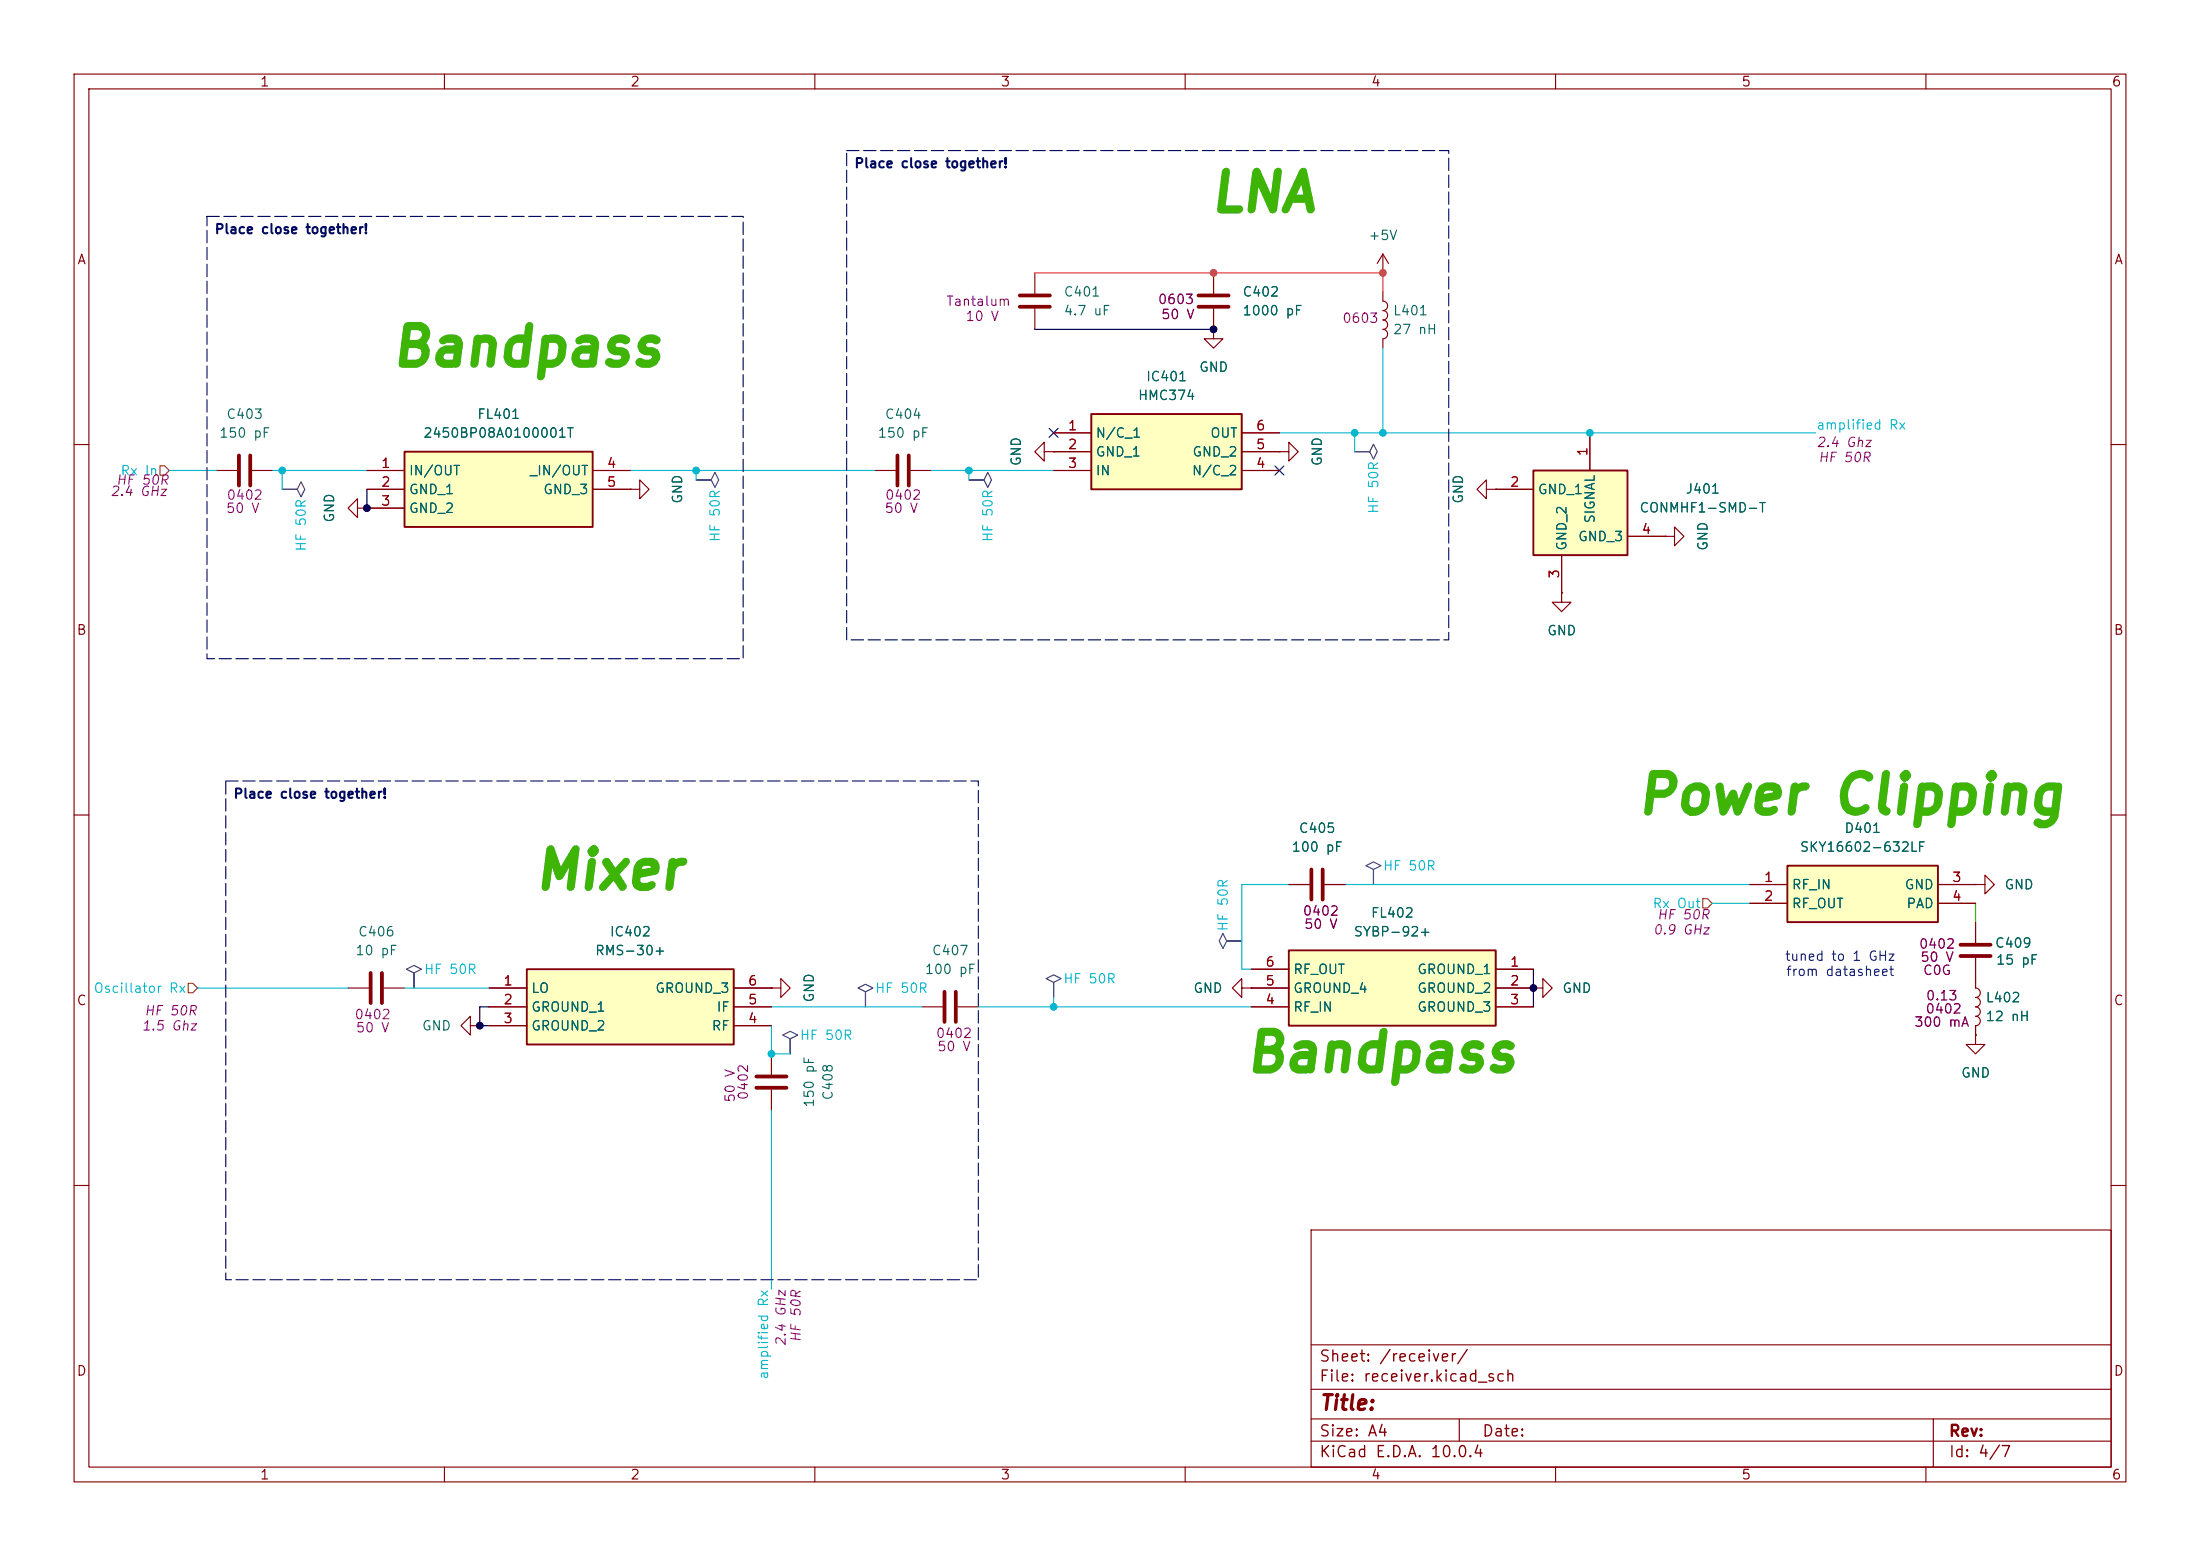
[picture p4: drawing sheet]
<svg xmlns="http://www.w3.org/2000/svg" width="297mm" height="210mm" viewBox="0 0 297 210" stroke-linecap="round" stroke-linejoin="round" font-family="sans-serif">
<g fill="none" stroke="#840000" stroke-width=".15">
<path d="M10 10h277v190h-277zM12 12h273v186h-273zM60 10v2M110 10v2M160 10v2M210 10v2M260 10v2M10 60h2M285 60h2M10 110h2M285 110h2M10 160h2"/>
<path d="M177 166h108v32h-108zM285 160h2M60 198v2M110 198v2M160 198v2M177 194.5h108M177 191.5h108M177 187.5h108M177 181.5h108M197 191.5v3M210 198v2M260 198v2"/>
<path d="M261 191.5v6.5"/>
</g>
<path d="M71.1 130.8h28v10.2h-28z" fill="#ffffc2"/>
<path d="M71.1 130.8h28v10.2h-28z" fill="none" stroke="#840000" stroke-width=".25"/>
<g fill="none" stroke="#840000" stroke-width=".15">
<path d="M47 133.4h2.8M51.8 133.4h2.8M66 133.4h5.1M66 135.9h5.1M66 138.4h5.1M99.1 133.4h5M99.1 135.9h5M99.1 138.4h5M104.1 133.4h1.3v-1.3l1.3 1.3-1.3 1.2v-1.2M104.1 133.4h.1M124.5 135.9h2.8M129.3 135.9h2.8"/>
<path d="M104.1 142.2v2.8M104.1 147.1v2.8"/>
</g>
<path d="M50 131.3v4.1M51.6 131.3v4.1M127.5 133.9v4M129 133.9v4M102.1 145.3h4.1M102.1 146.8h4.1" fill="none" stroke="#840000" stroke-width=".51"/>
<path d="M241.3 116.8h20.3v7.7h-20.3z" fill="#ffffc2"/>
<path d="M241.3 116.8h20.3v7.7h-20.3z" fill="none" stroke="#840000" stroke-width=".25"/>
<path d="M85.1 66h1.3v1.3l1.2-1.3-1.2-1.2v1.2M85.1 66h.1M236.2 119.4h5.1M261.6 119.4h5.1M63.5 138.4v1.3l-1.3-1.3 1.3-1.2v1.2h1.3M64.8 138.4h.1M236.2 121.9h5.1M261.6 121.9h5.1M266.7 132.1v1.3a.64 .64 0 0 1 .6 .6 .64 .64 0 0 1-.6 .6 .64 .64 0 0 1 .6 .7 .64 .64 0 0 1-.6 .6M266.7 135.9a.64 .64 0 0 1 .6 .6 .64 .64 0 0 1-.6 .7 .64 .64 0 0 1 .6 .6 .64 .64 0 0 1-.6 .6v1.3" fill="none" stroke="#840000" stroke-width=".15"/>
<path d="M54.6 61h25.4v10.1h-25.4z" fill="#ffffc2"/>
<path d="M54.6 61h25.4v10.1h-25.4z" fill="none" stroke="#840000" stroke-width=".25"/>
<g fill="none" stroke="#840000" stroke-width=".15">
<path d="M29.2 63.5h2.8M34 63.5h2.8M48.3 68.6v-1.3l-1.3 1.3 1.3 1.3v-1.3h1.2M49.5 68.6h.1M49.5 63.5h5.1M49.5 66h5.1M49.5 68.6h5.1M80 63.5h5.1M80 66h5.1M141 61v1.2l-1.3-1.2 1.3-1.3v1.3h1.2M142.2 61h.1M224.8 72.4h1.3v1.3l1.2-1.3-1.2-1.3v1.3"/>
<path d="M224.8 72.4h.1M210.8 80v1.3h-1.3l1.3 1.3 1.3-1.3h-1.3M210.8 80h.1M266.7 119.4h1.3v-1.3l1.2 1.3-1.2 1.3v-1.3M266.7 119.4h.1M266.7 139.7v1.3h1.3l-1.3 1.2-1.3-1.2h1.3M266.7 139.7h.1M266.7 124.5v2.8M266.7 129.3v2.8"/>
</g>
<path d="M32.3 61.5v4M33.8 61.5v4M264.7 127.5h4M264.7 129h4" fill="none" stroke="#840000" stroke-width=".51"/>
<path d="M207 63.5h12.7v11.4h-12.7z" fill="#ffffc2"/>
<path d="M207 63.5h12.7v11.4h-12.7z" fill="none" stroke="#840000" stroke-width=".25"/>
<path d="M214.6 58.4v5.1M201.9 66h5.1M210.8 74.9v5.1M219.7 72.4h5.1M174 119.4h2.8M178.8 119.4h2.8M207 133.4h1.3v-1.3l1.2 1.3-1.2 1.2v-1.2M207 133.4h.1" fill="none" stroke="#840000" stroke-width=".15"/>
<path d="M177 117.3v4.1M178.6 117.3v4.1" fill="none" stroke="#840000" stroke-width=".51"/>
<path d="M174 128.3h27.9v10.1h-27.9z" fill="#ffffc2"/>
<path d="M174 128.3h27.9v10.1h-27.9z" fill="none" stroke="#840000" stroke-width=".25"/>
<g fill="none" stroke="#840000" stroke-width=".15">
<path d="M163.8 36.8v2.8M186.7 39.4v1.2a.64 .64 0 0 1 .6 .7 .64 .64 0 0 1-.6 .6 .64 .64 0 0 1 .6 .7 .64 .64 0 0 1-.6 .6M186.7 36.8h.1M186.7 34.3v2.5M186.7 34.3l-.8 1.3M186.7 34.3l.8 1.3M163.8 44.5v1.2h-1.2l1.2 1.3 1.3-1.3h-1.3M163.8 44.5h.1M163.8 41.7v2.8M186.7 43.2a.64 .64 0 0 1 .6 .6 .64 .64 0 0 1-.6 .7 .64 .64 0 0 1 .6 .6 .64 .64 0 0 1-.6 .6v1.3M118.1 63.5h2.8M122.9 63.5h2.8"/>
<path d="M172.7 61h1.3v1.2l1.3-1.2-1.3-1.3v1.3M172.7 61h.1M200.7 66v1.3l-1.3-1.3 1.3-1.2v1.2h1.2M201.9 66h.1M168.9 130.8h5.1M168.9 133.4h5.1M168.9 135.9h5.1M201.9 130.8h5.1M201.9 133.4h5.1M201.9 135.9h5.1"/>
</g>
<path d="M161.8 39.9h4.1M161.8 41.4h4.1M121.2 61.5v4M122.7 61.5v4" fill="none" stroke="#840000" stroke-width=".51"/>
<path d="M147.3 55.9h20.3v10.1h-20.3z" fill="#ffffc2"/>
<path d="M147.3 55.9h20.3v10.1h-20.3z" fill="none" stroke="#840000" stroke-width=".25"/>
<g fill="none" stroke="#840000" stroke-width=".15">
<path d="M139.7 36.8v2.8M163.8 36.8v2.8M139.7 41.7v2.8M142.2 58.4h5.1M163.8 44.5h.1M163.8 41.7v2.8M167.6 58.4h5.1M214.6 58.4v5.1M49.5 68.6h.1M49.5 63.5h5.1M49.5 66h5.1M49.5 68.6h5.1"/>
<path d="M80 63.5h5.1M80 66h5.1M85.1 66h.1M142.2 61h.1M142.2 61h5.1M142.2 63.5h5.1M167.6 61h5.1M167.6 63.5h5.1M172.7 61h.1M201.9 66h.1M201.9 66h5.1M210.8 74.9v5.1"/>
<path d="M219.7 72.4h5.1M224.8 72.4h.1M210.8 80h.1M174 119.4h2.8M178.8 119.4h2.8M236.2 119.4h5.1M261.6 119.4h5.1M266.7 119.4h.1M66 133.4h5.1M66 135.9h5.1M66 138.4h5.1M99.1 133.4h5"/>
<path d="M99.1 135.9h5M99.1 138.4h5M104.1 133.4h.1M167.6 133.4v-1.3l-1.2 1.3 1.2 1.2v-1.2h1.3M168.9 133.4h.1M168.9 133.4h5.1M168.9 135.9h5.1M168.9 130.8h5.1M201.9 133.4h5.1M201.9 135.9h5.1M201.9 130.8h5.1M207 133.4h.1"/>
<path d="M236.2 121.9h5.1M261.6 121.9h5.1M266.7 139.7h.1M266.7 124.5v2.8M266.7 129.3v4.1M266.7 138.4v1.3"/>
</g>
<path d="M137.7 39.9h4M137.7 41.4h4" fill="none" stroke="#840000" stroke-width=".51"/>
<path d="M38.1 66h2l.5-1 .5 1-.5 1.1-.5-1.1zM94 64.8h2l.5-1 .5 1-.5 1-.5-1zM130.8 64.8h2l.5-1 .6 1-.6 1-.5-1zM182.9 61h2l.5-1.1 .5 1.1-.5 1-.5-1zM184.4 116.8l1-.5 1 .5-1 .5v2.1v-2.1zM54.9 130.8l1-.5 1 .5-1 .5v2.1v-2.1zM105.7 139.7l1-.5 1 .5-1 .5v2v-2zM115.8 133.4l1-.6 1.1 .6-1.1 .5v2v-2zM141.2 132.1l1-.5 1.1 .5-1.1 .5v2v-2zM165.1 126l.5 1h2h-2l-.5 1-.5-1z" fill="none" stroke="#484848" stroke-width=".15"/>
<path d="M21.6 62.9h.6l.7 .6-.7 .6h-.6zM25.4 132.7h.6l.7 .7-.7 .6h-.6zM229.9 121.3h.6l.6 .6-.6 .7h-.6z" fill="none" stroke="#725600" stroke-width=".15"/>
<g fill="none" stroke="#06b5ce" stroke-width=".15">
<path d="M172.7 58.4h72.4M182.9 58.4v2.6M186.7 47v11.4M22.9 63.5h6.3M36.8 63.5h12.7M38.1 63.5v2.5M85.1 63.5h33M94 63.5v1.3M125.7 63.5h16.5M130.8 63.5v1.3M174 119.4h-6.4v11.4h1.3M181.6 119.4h54.6"/>
<path d="M26.7 133.4h20.3M54.6 133.4h11.4M104.1 135.9h20.4M104.1 138.4v3.8h2.6M132.1 135.9h36.8M142.2 134.6v1.3M231.1 121.9h5.1M104.1 149.9v24.1"/>
</g>
<path d="M139.7 44.5h24.1M49.5 66v2.6M66 135.9h-1.2v2.5h1.2M207 130.8v5.1" fill="none" stroke="#000" stroke-width=".15"/>
<path d="M266.7 121.9v2.6" fill="none" stroke="#009600" stroke-width=".15"/>
<path d="M139.7 36.8h47v2.6" fill="none" stroke="#ff302e" stroke-width=".15"/>
<path d="M141.6 57.8l1.2 1.2M142.8 57.8l-1.2 1.2M172.1 62.9l1.2 1.2M173.3 62.9l-1.2 1.2" fill="none" stroke="#000084" stroke-width=".15"/>
<path d="M27.9 29.2h72.4v59.7h-72.4zM114.3 20.3h81.3v66.1h-81.3zM30.5 105.4h101.6v67.3h-101.6z" fill="none" stroke="#000a63" stroke-width=".15" stroke-dasharray="1.7 .6"/>
<g fill="#000" stroke="#000" stroke-width=".14">
<circle cx="163.8" cy="44.5" r=".46"/>
<circle cx="49.5" cy="68.6" r=".46"/>
<circle cx="64.8" cy="138.4" r=".46"/>
<circle cx="207" cy="133.4" r=".46"/>
</g>
<g fill="#06b5ce" stroke="#06b5ce" stroke-width=".14">
<circle cx="104.1" cy="142.2" r=".46"/>
<circle cx="94" cy="63.5" r=".46"/>
<circle cx="38.1" cy="63.5" r=".46"/>
<circle cx="186.7" cy="58.4" r=".46"/>
<circle cx="182.9" cy="58.4" r=".46"/>
<circle cx="130.8" cy="63.5" r=".46"/>
<circle cx="142.2" cy="135.9" r=".46"/>
<circle cx="214.6" cy="58.4" r=".46"/>
</g>
<g fill="#ff302e" stroke="#ff302e" stroke-width=".14">
<circle cx="163.8" cy="36.8" r=".46"/>
<circle cx="186.7" cy="36.8" r=".46"/>
</g>
<g font-size="5.1" fill="#3eb404">
<text x="162.9" y="29.8">LNA</text>
<text x="52.5" y="50.6">Bandpass</text>
<text x="220.6" y="111.1">Power Clipping</text>
<text x="71.8" y="121.2">Mixer</text>
<text x="167.8" y="145.9">Bandpass</text>
</g>
<text font-size="2" fill="#840000" x="178" y="190.8">Title:</text>
<g font-size="1.5" fill="#840000">
<text x="178" y="184.2">Sheet: /receiver/</text>
<text x="178" y="186.9">File: receiver.kicad_sch</text>
<text x="178" y="197.1">KiCad E.D.A. 10.0.4</text>
<text x="178" y="194.3">Size: A4</text>
<text x="200" y="194.3">Date:</text>
<text x="263" y="194.3">Rev:</text>
<text x="263" y="197.1">Id: 4/7</text>
</g>
<g font-size="1.3" fill="#840000">
<text x="35" y="12">1</text>
<text x="85" y="12">2</text>
<text x="135" y="12">3</text>
<text x="185" y="12">4</text>
<text x="235" y="12">5</text>
<text x="285" y="12">6</text>
<text x="10.3" y="36">A</text>
<text x="285.3" y="36">A</text>
<text x="10.3" y="86">B</text>
<text x="285.3" y="86">B</text>
<text x="10.3" y="136">C</text>
<text x="285.3" y="136">C</text>
<text x="10.3" y="186">D</text>
<text x="285.3" y="186">D</text>
<text x="35" y="200">1</text>
<text x="85" y="200">2</text>
<text x="135" y="200">3</text>
<text x="185" y="200">4</text>
<text x="235" y="200">5</text>
<text x="285" y="200">6</text>
</g>
<g font-size="1.3" fill="#000a63">
<text x="115.3" y="23">Place close together!</text>
<text x="28.9" y="31.9">Place close together!</text>
<text x="31.4" y="108.1">Place close together!</text>
</g>
<g font-size="1.3" fill="#006464">
<text x="184.7" y="32.7">+5V</text>
<text x="143.5" y="40.3">C401</text>
<text x="167.6" y="40.3">C402</text>
<text x="143.5" y="42.9">4.7 uF</text>
<text x="167.6" y="42.9">1000 pF</text>
<text x="188" y="45.4">27 nH</text>
<text x="188" y="42.9">L401</text>
<text x="154.6" y="51.8">IC401</text>
<text x="161.8" y="50.5">GND</text>
<text x="29.5" y="59.4">150 pF</text>
<text x="30.5" y="56.9">C403</text>
<text x="57" y="59.4">2450BP08A0100001T</text>
<text x="64.3" y="56.9">FL401</text>
<text x="118.4" y="59.4">150 pF</text>
<text x="119.4" y="56.9">C404</text>
<text x="147.8" y="59.4">N/C_1</text>
<text x="153.5" y="54.3">HMC374</text>
<text x="163.3" y="59.4">OUT</text>
<text x="55.1" y="64.5">IN/OUT</text>
<text x="71.4" y="64.5">_IN/OUT</text>
<text x="138.1" y="63" transform="rotate(-90 138.1 63)">GND</text>
<text x="147.8" y="61.9">GND_1</text>
<text x="147.8" y="64.5">IN</text>
<text x="160.8" y="64.5">N/C_2</text>
<text x="160.9" y="61.9">GND_2</text>
<text x="178.8" y="63" transform="rotate(-90 178.8 63)">GND</text>
<text x="45.4" y="70.6" transform="rotate(-90 45.4 70.6)">GND</text>
<text x="55.1" y="67">GND_1</text>
<text x="55.1" y="69.6">GND_2</text>
<text x="73.3" y="67">GND_3</text>
<text x="92.4" y="68.1" transform="rotate(-90 92.4 68.1)">GND</text>
<text x="197.8" y="68.1" transform="rotate(-90 197.8 68.1)">GND</text>
<text x="207.5" y="67">GND_1</text>
<text x="215.6" y="70.7" transform="rotate(-90 215.6 70.7)">SIGNAL</text>
<text x="221.2" y="69.5">CONMHF1-SMD-T</text>
<text x="227.5" y="66.9">J401</text>
<text x="211.8" y="74.4" transform="rotate(-90 211.8 74.4)">GND_2</text>
<text x="213" y="73.4">GND_3</text>
<text x="230.8" y="74.4" transform="rotate(-90 230.8 74.4)">GND</text>
<text x="208.8" y="86.1">GND</text>
<text x="175.2" y="112.7">C405</text>
<text x="248.9" y="112.7">D401</text>
<text x="174.3" y="115.3">100 pF</text>
<text x="242.9" y="115.3">SKY16602-632LF</text>
<text x="185" y="124.2">FL402</text>
<text x="241.8" y="120.4">RF_IN</text>
<text x="241.8" y="122.9">RF_OUT</text>
<text x="257" y="120.4">GND</text>
<text x="257.3" y="122.9">PAD</text>
<text x="270.5" y="120.4">GND</text>
<text x="47.9" y="129.2">10 pF</text>
<text x="48.2" y="126.7">C406</text>
<text x="80.2" y="129.2">RMS-30+</text>
<text x="82.2" y="126.7">IC402</text>
<text x="124.8" y="131.8">100 pF</text>
<text x="125.7" y="129.2">C407</text>
<text x="174.5" y="131.8">RF_OUT</text>
<text x="182.7" y="126.7">SYBP-92+</text>
<text x="191.2" y="131.8">GROUND_1</text>
<text x="269.2" y="128.2">C409</text>
<text x="269.4" y="130.5">15 pF</text>
<text x="71.6" y="134.3">LO</text>
<text x="71.6" y="136.9">GROUND_1</text>
<text x="88.4" y="134.3">GROUND_3</text>
<text x="96.7" y="136.9">IF</text>
<text x="110.2" y="135.4" transform="rotate(-90 110.2 135.4)">GND</text>
<text x="161" y="134.3">GND</text>
<text x="174.5" y="136.9">RF_IN</text>
<text x="174.5" y="134.3">GROUND_4</text>
<text x="191.2" y="134.3">GROUND_2</text>
<text x="191.2" y="136.9">GROUND_3</text>
<text x="210.8" y="134.3">GND</text>
<text x="268" y="135.6">L402</text>
<text x="56.9" y="139.4">GND</text>
<text x="71.6" y="139.4">GROUND_2</text>
<text x="96" y="139.4">RF</text>
<text x="268" y="138.1">12 nH</text>
<text x="110.2" y="149.6" transform="rotate(-90 110.2 149.6)">150 pF</text>
<text x="112.7" y="148.6" transform="rotate(-90 112.7 148.6)">C408</text>
<text x="264.7" y="145.8">GND</text>
</g>
<g font-size="1.3" fill="#840084">
<text x="127.7" y="41.6">Tantalum</text>
<text x="156.2" y="41.4">0603</text>
<text x="130.2" y="43.6">10 V</text>
<text x="156.7" y="43.4">50 V</text>
<text x="181.1" y="43.9">0603</text>
<text x="15.6" y="65.7">HF 50R</text>
<text x="245.1" y="60.7">2.4 Ghz</text>
<text x="245.4" y="62.7">HF 50R</text>
<text x="14.8" y="67.3">2.4 GHz</text>
<text x="30.4" y="69.6">50 V</text>
<text x="30.5" y="67.8">0402</text>
<text x="119.3" y="69.6">50 V</text>
<text x="119.4" y="67.8">0402</text>
<text x="175.8" y="123.9">0402</text>
<text x="176" y="125.7">50 V</text>
<text x="223.6" y="124.4">HF 50R</text>
<text x="223" y="126.4">0.9 GHz</text>
<text x="259" y="128.4">0402</text>
<text x="259.2" y="130.1">50 V</text>
<text x="259.5" y="131.9">C0G</text>
<text x="19.4" y="137.4">HF 50R</text>
<text x="47.8" y="137.9">0402</text>
<text x="259.9" y="137.1">0402</text>
<text x="259.9" y="135.3">0.13</text>
<text x="19" y="139.4">1.5 Ghz</text>
<text x="48" y="139.7">50 V</text>
<text x="126.3" y="140.4">0402</text>
<text x="126.4" y="142.2">50 V</text>
<text x="258.3" y="138.9">300 mA</text>
<text x="99.5" y="148.9" transform="rotate(-90 99.5 148.9)">50 V</text>
<text x="101.3" y="148.6" transform="rotate(-90 101.3 148.6)">0402</text>
<text x="106.4" y="181.8" transform="rotate(-90 106.4 181.8)">2.4 GHz</text>
<text x="108.4" y="181.3" transform="rotate(-90 108.4 181.3)">HF 50R</text>
</g>
<g font-size="1.3" fill="#a90000">
<text x="144.1" y="58.4">1</text>
<text x="169.5" y="58.4">6</text>
<text x="51.4" y="63.5">1</text>
<text x="81.8" y="63.5">4</text>
<text x="144.1" y="60.9">2</text>
<text x="144.1" y="63.5">3</text>
<text x="169.5" y="63.5">4</text>
<text x="169.5" y="60.9">5</text>
<text x="214.6" y="61.7" transform="rotate(-90 214.6 61.7)">1</text>
<text x="51.4" y="66">2</text>
<text x="51.4" y="68.6">3</text>
<text x="81.8" y="66">5</text>
<text x="203.8" y="66">2</text>
<text x="221.5" y="72.4">4</text>
<text x="210.8" y="78.2" transform="rotate(-90 210.8 78.2)">3</text>
<text x="238.1" y="119.4">1</text>
<text x="263.5" y="119.4">3</text>
<text x="238.1" y="121.9">2</text>
<text x="263.5" y="121.9">4</text>
<text x="170.7" y="130.8">6</text>
<text x="203.8" y="130.8">1</text>
<text x="67.9" y="133.3">1</text>
<text x="67.9" y="135.9">2</text>
<text x="100.9" y="135.9">5</text>
<text x="100.9" y="133.3">6</text>
<text x="170.7" y="135.9">4</text>
<text x="170.7" y="133.3">5</text>
<text x="203.8" y="133.3">2</text>
<text x="203.8" y="135.9">3</text>
<text x="67.9" y="138.4">3</text>
<text x="100.9" y="138.4">4</text>
</g>
<g font-size="1.3" fill="#06b5ce">
<text x="245.1" y="58.3">amplified Rx</text>
<text x="16.2" y="64.5">Rx In</text>
<text x="186.4" y="69.4" transform="rotate(-90 186.4 69.4)">HF 50R</text>
<text x="41.6" y="74.5" transform="rotate(-90 41.6 74.5)">HF 50R</text>
<text x="97.5" y="73.3" transform="rotate(-90 97.5 73.3)">HF 50R</text>
<text x="134.3" y="73.3" transform="rotate(-90 134.3 73.3)">HF 50R</text>
<text x="186.6" y="117.8">HF 50R</text>
<text x="166.1" y="125.8" transform="rotate(-90 166.1 125.8)">HF 50R</text>
<text x="223" y="122.9">Rx Out</text>
<text x="57.1" y="131.8">HF 50R</text>
<text x="12.5" y="134.3">Oscillator Rx</text>
<text x="118" y="134.3">HF 50R</text>
<text x="143.4" y="133.1">HF 50R</text>
<text x="107.9" y="140.7">HF 50R</text>
<text x="104" y="186.3" transform="rotate(-90 104 186.3)">amplified Rx</text>
</g>
<g font-size="1.3" fill="#0000c2">
<text x="240.9" y="130">tuned to 1 GHz</text>
<text x="241" y="132">from datasheet</text>
</g>
</svg>
